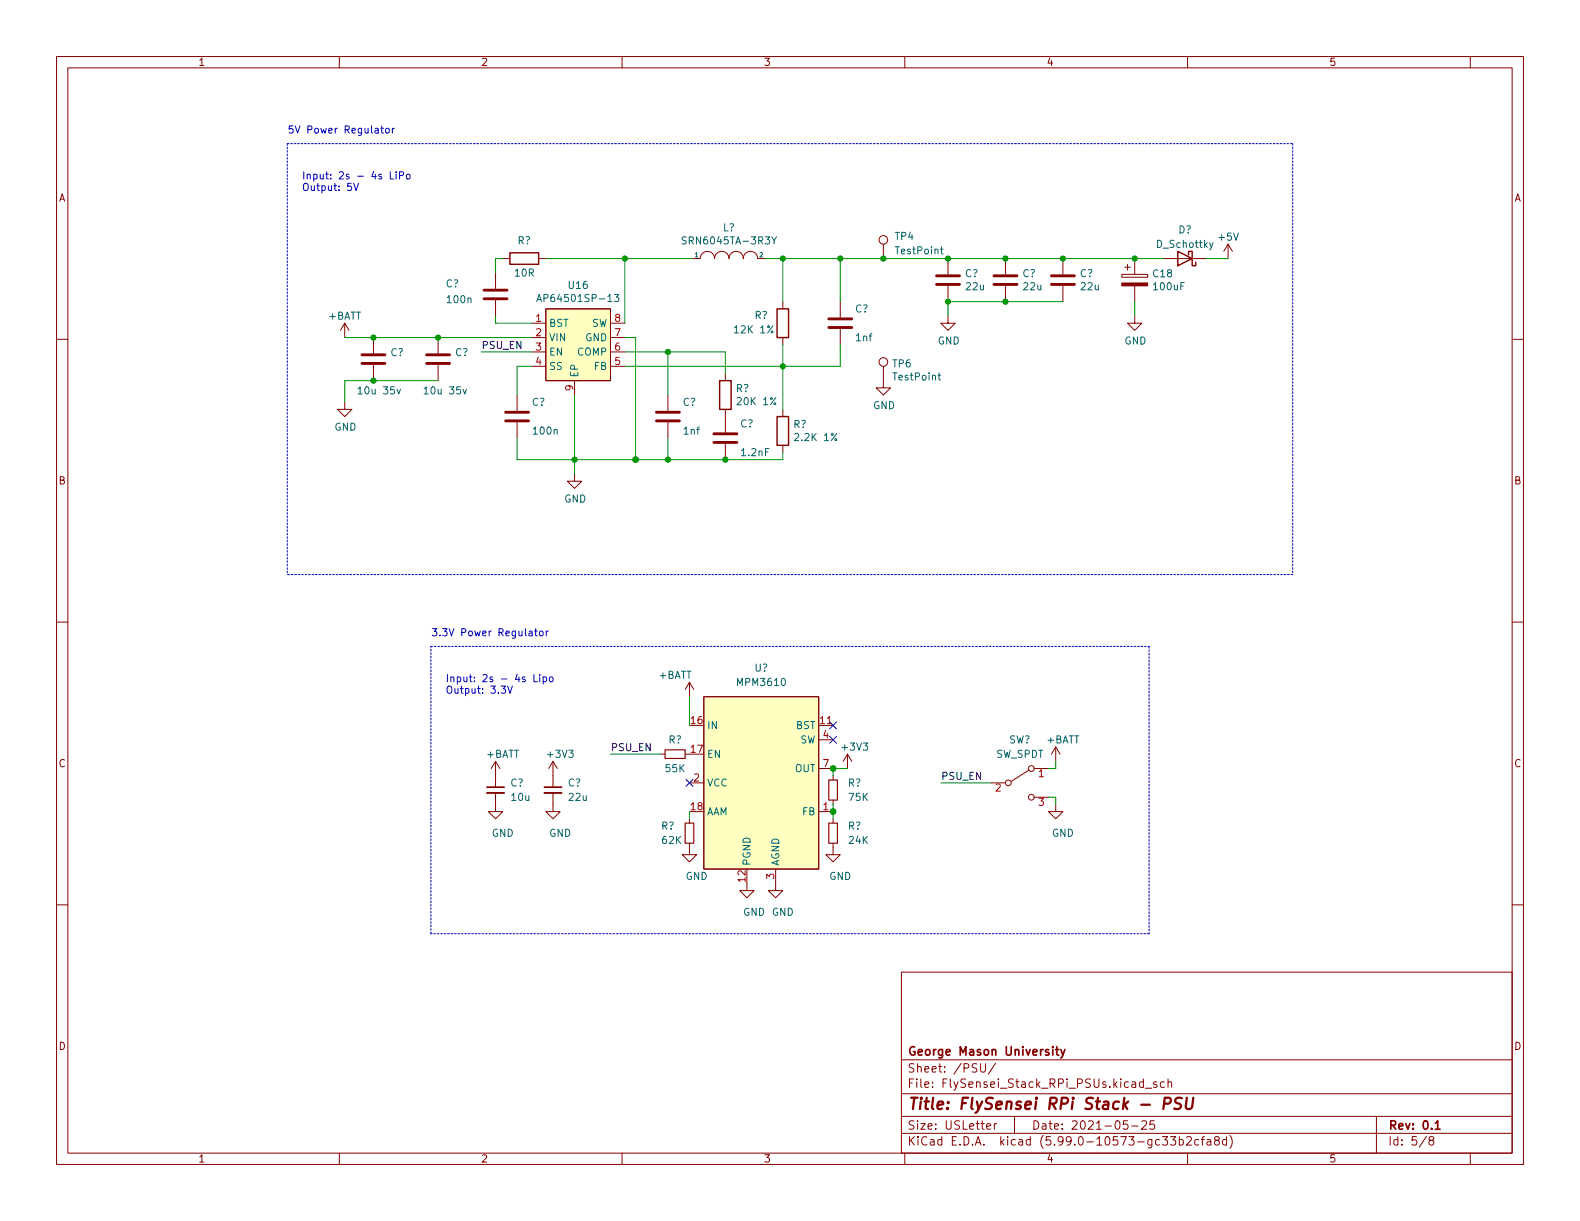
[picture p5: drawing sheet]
<svg xmlns="http://www.w3.org/2000/svg" width="279mm" height="216mm" viewBox="0 0 279 216" stroke-linecap="round" stroke-linejoin="round" font-family="sans-serif">
<g fill="none" stroke="#840000" stroke-width=".18">
<path d="M10 10h259.4v195.9h-259.4zM12 12h255.4v191.9h-255.4zM60 10v2M110 10v2M160 10v2M210 10v2M260 10v2M10 60h2M61 57.2l-.8 1.2M61 57.2v2.5M61 57.2l.7 1.2M66 59.7v2.8"/>
<path d="M77.5 59.7v2.8M87.6 48.3v2.8M87.6 53.1v2.8M88.9 45.7h1.3M94 57.2h2.5M94 59.7h2.5M95.2 45.7h1.3M96.5 54.6h11.4v12.7h-11.4zM107.9 57.2h2.6M107.9 59.7h2.6M122.6 45.7h1.2a1.27 1.27 0 0 1 1.3-1.2 1.27 1.27 0 0 1 1.3 1.2 1.27 1.27 0 0 1 1.2-1.2 1.27 1.27 0 0 1 1.3 1.2 1.27 1.27 0 0 1 1.3-1.2 1.27 1.27 0 0 1 1.2 1.2 1.27 1.27 0 0 1 1.3-1.2 1.27 1.27 0 0 1 1.3 1.2h1.3M138.4 53.3v1.3"/>
<path d="M138.4 59.7v1.3M148.6 53.3v2.8M148.6 58.2v2.8M156.2 43.2v2.5M167.6 55.9v1.3h1.3l-1.3 1.2-1.2-1.2h1.2M167.6 45.7v2.8M167.6 50.5v2.8M177.8 45.7v2.8M177.8 50.5v2.8M188 45.7v2.8M188 50.5v2.8M198.4 48.5h4.5v.5h-4.5z"/>
<path d="M198.9 47.2h1M199.4 46.7v1.1M200.7 55.9v1.3h1.2l-1.2 1.2-1.3-1.2h1.3M200.7 45.7v2.8M200.7 50.5v2.8M205.7 45.7h7.7M217.2 43.2l-.8 1.3M217.2 43.2v2.5M217.2 43.2l.7 1.3M267.4 60h2M61 71.1v1.3h1.2l-1.2 1.3-1.3-1.3h1.3M66 64.5v2.8"/>
<path d="M77.5 64.5v2.8M91.4 69.9v2.7M91.4 74.7v2.8M94 62.2h2.5M94 64.8h2.5M101.6 67.3v2.6M107.9 62.2h2.6M107.9 64.8h2.6M118.1 69.9v2.7M118.1 74.7v2.8M128.3 66v1.3M128.3 72.4v4.1"/>
<path d="M128.3 78.5v2.8M138.4 72.4v1.3M138.4 78.7v1.3M156.2 64.8v3.8h1.3l-1.3 1.3-1.3-1.3h1.3M101.6 83.8v1.3h1.3l-1.3 1.3-1.3-1.3h1.3M10 110h2M267.4 110h2M87.6 134.6v4.6M87.6 134.6l-.7 1.3M87.6 134.6l.8 1.3M97.8 134.6v4.6M97.8 134.6l-.8 1.3"/>
<path d="M97.8 134.6l.8 1.3M116.8 133.4h.8M121.2 133.4h.7M121.9 120.7l-.7 1.2M121.9 120.7v2.5M121.9 120.7l.8 1.2M121.9 138.4h2.6M124.5 123.2h20.3v30.5h-20.3zM144.8 128.3h2.5M144.8 130.8h2.5M144.8 135.9h2.5M147.3 137.2v.7"/>
<path d="M149.9 133.4l-.8 1.2M149.9 133.4v2.5M149.9 133.4l.7 1.2M175.3 138.4h2.5M182 136.1l-3.2 2.1M182.9 135.9h2.5M186.7 132.1l-.8 1.3M186.7 132.1v2.5M186.7 132.1l.8 1.3M10 160h2M87.6 140.2v3.3h1.3l-1.3 1.3-1.2-1.3h1.2M97.8 140.2v3.3h1.3l-1.3 1.3-1.3-1.3h1.3"/>
<path d="M121.9 149.1v2h1.3l-1.3 1.3-1.3-1.3h1.3M121.9 144.8v.7M132.1 156.2v1.3h1.2l-1.2 1.3-1.3-1.3h1.3M137.2 153.7v3.8h1.2l-1.2 1.3-1.3-1.3h1.3M144.8 143.5h2.5M147.3 149.1v2h1.3l-1.3 1.3-1.3-1.3h1.3M147.3 141.5v.7M147.3 144.8v.7M182.9 141h2.5M186.7 142.2v1.3h1.3l-1.3 1.3-1.3-1.3h1.3M267.4 160h2M159.4 171.9h108v32h-108z"/>
<path d="M159.4 197.4h108M159.4 193.4h108M159.4 187.4h108M173.4 188.1v1.2l.3 .3h.3l.3-.3v-1.2M174.5 199.2l.7-.2-.1-.3h-.4l-.2 .2v.7h.6M175.8 198.7v1M176 188l-1.2 1.9M176.3 198.7h-.3l-.2 .3M179.4 197.4v3M199.4 198.2h-.7l-.1 .7 .2-.2 .5 .1 .2 .2-.1 .5-.2 .2-.6-.2M200.1 199.1h1.2M201.9 198.3l.6-.1 .2 .1 .1 .3-1 1.1h1"/>
<path d="M202.2 191.4l-.4-.1-.3 .3v.4l.1 .2h.6M202.2 190.8v1.5M202.5 192.4h1.2M204.1 198.2h-.7l-.1 .7 .2-.2 .5 .1 .2 .2-.1 .5-.2 .2-.6-.2M204.5 191.4l-.3-.1-.2 .2v.2l.5 .2v.3h-.5M205.9 191.4l-.4-.1-.3 .3v.4l.1 .2h.6M206.5 191.4l.3-.1 .3 .1 .1 .9M206.5 190.8v1.5M243.4 197.4v6.5M60 203.9v2M110 203.9v2M159.4 200.4h108"/>
<path d="M160 203.9v2M205.5 201h1l-.5 .5 .4 .2v.6l-.2 .2h-.4l-.3-.2M207 201h.9l-.5 .5 .4 .2v.6l-.2 .2h-.4l-.2-.2M208.5 201.5h.5l.3 .3v.4l-.2 .2h-.6M208.5 201v1.5M209.8 201.1l.6-.1 .2 .1 .1 .3-.9 1.1h.9M210 203.9v2M212 201.5h-.5l-.2 .3v.4l.1 .2h.6M212.4 201.5h.6M213 201l-.4 .2v1.3M213.5 201.5h.5l.1 1M214.1 201.8l-.5 .1a.29 .29 0 0 0-.2 .3 .29 .29 0 0 0 .2 .3l.5-.1"/>
<path d="M215 201.6l-.2-.3v-.2l.2-.1h.5l.1 .3-.1 .2-.6 .2-.1 .2v.4l.2 .2h.3l.3-.3-.1-.4-.2-.2M216.9 201.5h-.4l-.3 .3v.4l.1 .2h.6M216.9 201v1.5M217.5 200.8a1.72 1.72 0 0 1 0 2.2M252.3 200.9l-1.3 1.9M253 201.6l-.3-.3 .1-.2 .2-.1h.4l.1 .3v.2l-.7 .2-.1 .2v.3l.3 .3h.3l.2-.3v-.4l-.2-.2M260 203.9v2"/>
<circle cx="156.2" cy="42.4" r=".76"/>
<circle cx="156.2" cy="64" r=".76"/>
<circle cx="178.3" cy="138.4" r=".51"/>
<circle cx="182.4" cy="135.9" r=".51"/>
<circle cx="182.4" cy="141" r=".51"/>
</g>
<path d="M86.1 139.2h3.1M96.3 139.2h3M186.7 185.6h.5M186.9 185.1v1.3l.3 .2M187.6 185.6l.4 1M188.3 185.6l-.5 1.3-.2 .2M253.8 198.6l.4-.4v1.5M253.8 199.7h.9" fill="none" stroke="#840000" stroke-width=".3"/>
<path d="M205.8 195.2h.8a.55 .55 0 0 0 .4-.5 .55 .55 0 0 0-.3-.6h-.7l-.3 2M209 194.2a.85 .85 0 0 0-1.1 .1 .45 .45 0 0 0 .2 .8l.4 .1a.49 .49 0 0 1 .3 .5 .49 .49 0 0 1-.4 .4l-.8-.1M209.9 194.1l-.2 1.6 .1 .3a.66 .66 0 0 0 1-.3l.2-1.6" fill="none" stroke="#840000" stroke-width=".4"/>
<path d="M90.2 44.7h5v2h-5zM137.4 54.6h2v5.1h-2zM208.3 44.5l2.5 1.2-2.5 1.3zM210.2 45.1v-.6h.6v2.5h.7v-.6M127.3 67.3h2v5.1h-2zM137.4 73.7h2v5h-2z" fill="none" stroke="#840000" stroke-width=".25"/>
<g fill="none" stroke="#006464" stroke-width=".18">
<path d="M94.9 53.3l.4-1.2 .5 1.2M95 53h.6M108.6 52.1h.8l-.4 .4 .4 .2v.5l-.2 .1-.6-.1M121.3 41.9h-.4l-.2 .1v.4l.5 .2 .1 .3-.2 .2h-.5M136.5 41.9l.4 .6 .4-.6M166.3 44.1h.5M166.5 43.6v1.1l.3 .2M214.5 42.9l-.4 1.2-.2 .1M63.3 68.8l.4-.4v1.3M63.3 69.7h.7M70.2 68.8l.3 .9 .3-.9M75 68.8l.4-.4v1.3"/>
<path d="M75 69.7h.7M81.9 68.8l.3 .9 .3-.9M165.9 66.4h.5M166 65.9v1.1l.4 .2"/>
</g>
<path d="M86.1 140.2h3.1M96.3 140.2h3" fill="none" stroke="#840000" stroke-width=".33"/>
<path d="M117.6 132.6h3.6v1.5h-3.6zM146.6 137.9h1.5v3.6h-1.5zM121.2 145.5h1.5v3.6h-1.5zM146.6 145.5h1.5v3.6h-1.5z" fill="none" stroke="#840000" stroke-width=".2"/>
<g fill="none" stroke="#840000" stroke-width=".51">
<path d="M85.6 52.8h4.1M85.6 51.3h4.1M146.6 57.9h4M146.6 56.4h4M165.6 50.3h4.1M165.6 48.8h4.1M175.8 50.3h4M175.8 48.8h4M185.9 50.3h4.1M185.9 48.8h4.1M64 64.3h4.1M64 62.7h4.1"/>
<path d="M75.4 64.3h4.1M75.4 62.7h4.1M89.4 74.4h4.1M89.4 72.9h4.1M116.1 74.4h4M116.1 72.9h4M126.2 78.2h4.1M126.2 76.7h4.1"/>
</g>
<g fill="#ffffc2" stroke="#ffffc2" stroke-width=".18">
<path d="M124.5 123.2h20.3v30.5h-20.3z"/>
<path d="M96.5 54.6h11.4v12.7h-11.4z"/>
</g>
<path d="M198.4 50h4.5v.5h-4.5z" fill="#840000" stroke="#840000" stroke-width=".18"/>
<g fill="none" stroke="#0000c2" stroke-width=".18">
<path d="M62.5 32.4l.5 1.3 .4-1.3M67.3 22.7h.5M67.5 22.3v1l.3 .2M68.3 22.7h.3l.2 .2v.4l-.2 .2h-.3l-.1-.2zM69 30.4v1.2h.6M69.4 22.7v.8M69.7 22.7l-.3 .2M70 30.4v.1M70 30.8v.8M70.7 31h.6l.1-.2-.1-.3-.6-.1v1.2M72 30.9l.3-.1 .2 .2v.4l-.2 .2h-.3l-.1-.2zM94.4 119.3v1.2h.6"/>
<path d="M94.5 111.6h.5M94.7 111.2v1l.3 .2M95.4 119.3v.1M95.4 119.7v.8M95.5 111.6h.3l.3 .2v.4l-.3 .2h-.3l-.1-.2zM96.1 119.8l.3-.1 .3 .2-.2 .6h-.4M96.1 119.7v1.3M96.6 111.6v.8M97 111.6l-.4 .2M97.3 119.8l.3-.1 .2 .2v.4l-.2 .2h-.3l-.2-.2zM88.6 121.3h.8l-.4 .5 .3 .1v.6l-.1 .1-.6-.1M89.8 121.3l.4 1.3 .4-1.3"/>
</g>
<path d="M50.8 25.4h177.8M50.8 25.4v76.2M228.6 25.4v76.2M76.2 114.3h127M203.2 114.3v50.8M228.6 101.6h-177.8M76.2 165.1v-50.8M203.2 165.1h-127" fill="none" stroke="#0000c2" stroke-width=".18" stroke-dasharray=".3 .3"/>
<g fill="none" stroke="#009600" stroke-width=".18">
<path d="M61 59.7h33M87.6 55.9v1.3h6.4M88.9 45.7h-1.3v2.6M96.5 45.7h26.1M110.5 59.7h1.9v21.6M110.5 45.7v11.5M135.3 45.7h70.4M138.4 45.7v7.6M148.6 45.7v7.6M188 53.3h-20.4v2.6M200.7 53.3v2.6M213.4 45.7h3.8"/>
<path d="M77.5 67.3h-16.5v3.8M85.1 62.2h8.9M91.4 77.5v3.8h47v-1.3M94 64.8h-2.6v5.1M101.6 69.9v13.9M110.5 62.2h17.8v3.8M118.1 62.2v7.7M118.1 77.5v3.8M138.4 61v11.4M148.6 61v3.8h-38.1M107.9 133.4h8.9M121.9 123.2v5.1"/>
<path d="M149.9 135.9h-2.6v1.3M166.4 138.4h8.9M186.7 134.6v1.3h-1.3M121.9 143.5v1.3M147.3 142.2v2.6M185.4 141h1.3v1.2"/>
</g>
<path d="M121.3 137.8l1.2 1.2M122.5 137.8l-1.2 1.2M146.7 130.2l1.2 1.2M146.7 127.7l1.2 1.2M147.9 130.2l-1.2 1.2M147.9 127.7l-1.2 1.2" fill="none" stroke="#000084" stroke-width=".18"/>
<g fill="#009600" stroke="#009600" stroke-width=".18">
<circle cx="110.5" cy="45.7" r=".46"/>
<circle cx="66" cy="67.3" r=".46"/>
<circle cx="66" cy="59.7" r=".46"/>
<circle cx="118.1" cy="62.2" r=".46"/>
<circle cx="112.4" cy="81.3" r=".51"/>
<circle cx="118.1" cy="81.3" r=".46"/>
<circle cx="101.6" cy="81.3" r=".46"/>
<circle cx="77.5" cy="59.7" r=".46"/>
<circle cx="148.6" cy="45.7" r=".46"/>
<circle cx="128.3" cy="81.3" r=".46"/>
<circle cx="177.8" cy="45.7" r=".46"/>
<circle cx="188" cy="45.7" r=".46"/>
<circle cx="156.2" cy="45.7" r=".46"/>
<circle cx="167.6" cy="45.7" r=".46"/>
<circle cx="167.6" cy="53.3" r=".46"/>
<circle cx="138.4" cy="45.7" r=".46"/>
<circle cx="200.7" cy="45.7" r=".46"/>
<circle cx="177.8" cy="53.3" r=".46"/>
<circle cx="138.4" cy="64.8" r=".46"/>
<circle cx="147.3" cy="143.5" r=".51"/>
<circle cx="147.3" cy="135.9" r=".51"/>
</g>
<text font-size="2.8" fill="#840000" x="160.4" y="196.2">Title: FlySensei RPi Stack - PSU</text>
<g font-size="2.1" fill="#840000">
<text x="160.4" y="189.7">Sheet: /PSU/</text>
<text x="160.4" y="186.7">George Mason University</text>
<text x="160.4" y="192.4">File: FlySensei_Stack_RPi_PSUs.kicad_sch</text>
<text x="160.4" y="202.5">KiCad E.D.A. kicad (5.99.0-10573-gc33b2cfa8d)</text>
<text x="160.4" y="199.7">Size: USLetter</text>
<text x="182.4" y="199.7">Date: 2021-05-25</text>
<text x="245.4" y="199.7">Rev: 0.1</text>
<text x="245.4" y="202.5">Id: 5/8</text>
</g>
<g font-size="1.8" fill="#840000">
<text x="35" y="11.6">1</text>
<text x="85" y="11.6">2</text>
<text x="135" y="11.6">3</text>
<text x="185" y="11.6">4</text>
<text x="235" y="11.6">5</text>
<text x="10.3" y="35.6">A</text>
<text x="267.7" y="35.6">A</text>
<text x="10.3" y="85.7">B</text>
<text x="267.7" y="85.7">B</text>
<text x="10.3" y="135.6">C</text>
<text x="267.7" y="135.6">C</text>
<text x="10.3" y="185.7">D</text>
<text x="267.7" y="185.7">D</text>
<text x="35" y="205.6">1</text>
<text x="85" y="205.6">2</text>
<text x="135" y="205.6">3</text>
<text x="185" y="205.6">4</text>
<text x="235" y="205.6">5</text>
</g>
<g font-size="1.8" fill="#0000c2">
<text x="50.8" y="23.6">5V Power Regulator</text>
<text x="53.3" y="31.7">Input: 2s - 4s LiPo</text>
<text x="53.3" y="33.8">Output: 5V</text>
<text x="76.2" y="112.5">3.3V Power Regulator</text>
<text x="78.7" y="120.6">Input: 2s - 4s Lipo</text>
<text x="78.7" y="122.7">Output: 3.3V</text>
</g>
<g font-size="1.8" fill="#006464">
<text x="127.8" y="40.9">L?</text>
<text x="208.4" y="41.3">D?</text>
<text x="91.5" y="43.2">R?</text>
<text x="121.4" y="43.2">SRN6045TA-3R3Y</text>
<text x="158.3" y="42.4">TP4</text>
<text x="158.5" y="45">TestPoint</text>
<text x="204.7" y="43.8">D_Schottky</text>
<text x="215.6" y="42.5">+5V</text>
<text x="78.8" y="50.8">C?</text>
<text x="79.2" y="53.6">100n</text>
<text x="91.1" y="48.9">10R</text>
<text x="96.1" y="53.4">AP64501SP-13</text>
<text x="100.6" y="51.1">U16</text>
<text x="170.6" y="49">C?</text>
<text x="170.9" y="51.3">22u</text>
<text x="180.8" y="49">C?</text>
<text x="181.1" y="51.3">22u</text>
<text x="191" y="49">C?</text>
<text x="191.2" y="51.3">22u</text>
<text x="204" y="49">C18</text>
<text x="204.1" y="51.3">100uF</text>
<text x="58.1" y="56.5">+BATT</text>
<text x="97" y="57.8">BST</text>
<text x="104.6" y="57.8">SW</text>
<text x="130.1" y="58.9">12K 1%</text>
<text x="133.4" y="56.4">R?</text>
<text x="151.2" y="55.2">C?</text>
<text x="69" y="63">C?</text>
<text x="80.5" y="63">C?</text>
<text x="97" y="60.3">VIN</text>
<text x="97" y="62.9">EN</text>
<text x="97" y="65.4">SS</text>
<text x="102.1" y="62.9">COMP</text>
<text x="103.5" y="60.3">GND</text>
<text x="105.1" y="65.4">FB</text>
<text x="151.4" y="60.3">1nf</text>
<text x="157.9" y="64.9">TP6</text>
<text x="165.8" y="60.9">GND</text>
<text x="198.8" y="60.9">GND</text>
<text x="63.8" y="69.7">10u 35v</text>
<text x="75.5" y="69.7">10u 35v</text>
<text x="94.1" y="71.8">C?</text>
<text x="102.2" y="66.8" transform="rotate(-90 102.2 66.8)">EP</text>
<text x="120.7" y="71.8">C?</text>
<text x="130.1" y="69.3">R?</text>
<text x="130.6" y="71.6">20K 1%</text>
<text x="158.1" y="67.3">TestPoint</text>
<text x="59.1" y="76.1">GND</text>
<text x="94.4" y="76.8">100n</text>
<text x="120.9" y="76.8">1nf</text>
<text x="130.9" y="75.6">C?</text>
<text x="140.3" y="75.7">R?</text>
<text x="140.9" y="78">2.2K 1%</text>
<text x="154.4" y="72.3">GND</text>
<text x="131.2" y="80.6">1.2nF</text>
<text x="99.8" y="88.8">GND</text>
<text x="133.4" y="118.7">U?</text>
<text x="116.5" y="120">+BATT</text>
<text x="130.6" y="121.3">MPM3610</text>
<text x="118.2" y="131.4">R?</text>
<text x="125" y="128.9">IN</text>
<text x="140.7" y="128.9">BST</text>
<text x="141.4" y="131.4">SW</text>
<text x="178.4" y="131.4">SW?</text>
<text x="185.1" y="131.4">+BATT</text>
<text x="86" y="134">+BATT</text>
<text x="97" y="134">+3V3</text>
<text x="117.7" y="136.5">55K</text>
<text x="125" y="134">EN</text>
<text x="140.5" y="136.5">OUT</text>
<text x="149" y="132.7">+3V3</text>
<text x="176.1" y="134">SW_SPDT</text>
<text x="90.2" y="139.1">C?</text>
<text x="90.5" y="141.6">10u</text>
<text x="100.4" y="139.1">C?</text>
<text x="100.7" y="141.6">22u</text>
<text x="125" y="139.1">VCC</text>
<text x="149.9" y="139.1">R?</text>
<text x="150.2" y="141.6">75K</text>
<text x="86.9" y="148">GND</text>
<text x="97.1" y="148">GND</text>
<text x="116.9" y="146.7">R?</text>
<text x="117.1" y="149.2">62K</text>
<text x="125" y="144.1">AAM</text>
<text x="141.9" y="144.1">FB</text>
<text x="149.9" y="146.7">R?</text>
<text x="150.2" y="149.2">24K</text>
<text x="186" y="148">GND</text>
<text x="121.2" y="155.6">GND</text>
<text x="132.7" y="153.2" transform="rotate(-90 132.7 153.2)">PGND</text>
<text x="137.8" y="153.2" transform="rotate(-90 137.8 153.2)">AGND</text>
<text x="146.6" y="155.6">GND</text>
<text x="131.4" y="161.9">GND GND</text>
</g>
<g font-size="1.8" fill="#a90000">
<text x="94.8" y="56.9">1</text>
<text x="94.8" y="59.4">2</text>
<text x="108.7" y="59.4">7</text>
<text x="108.7" y="56.9">8</text>
<text x="94.8" y="62">3</text>
<text x="94.8" y="64.5">4</text>
<text x="108.7" y="64.5">5</text>
<text x="108.7" y="62">6</text>
<text x="101.3" y="69.1" transform="rotate(-90 101.3 69.1)">9</text>
<text x="122.2" y="128">16</text>
<text x="145.1" y="128">11</text>
<text x="145.6" y="130.6">4</text>
<text x="122.2" y="133.1">17</text>
<text x="145.6" y="135.6">7</text>
<text x="183.7" y="137.4">1</text>
<text x="122.2" y="143.3">18</text>
<text x="122.7" y="138.2">2</text>
<text x="145.6" y="143.3">1</text>
<text x="176" y="140">2</text>
<text x="183.7" y="142.5">3</text>
<text x="131.8" y="155.9" transform="rotate(-90 131.8 155.9)">12</text>
<text x="136.9" y="155.4" transform="rotate(-90 136.9 155.4)">3</text>
</g>
<g font-size="1.8" fill="#0f0f0f">
<text x="85.1" y="61.7">PSU_EN</text>
<text x="107.9" y="132.8">PSU_EN</text>
<text x="166.4" y="137.9">PSU_EN</text>
</g>
<g font-size="1.1" fill="#006464">
<text x="122.9" y="45.5">1</text>
<text x="134.3" y="45.5">2</text>
</g>
</svg>
